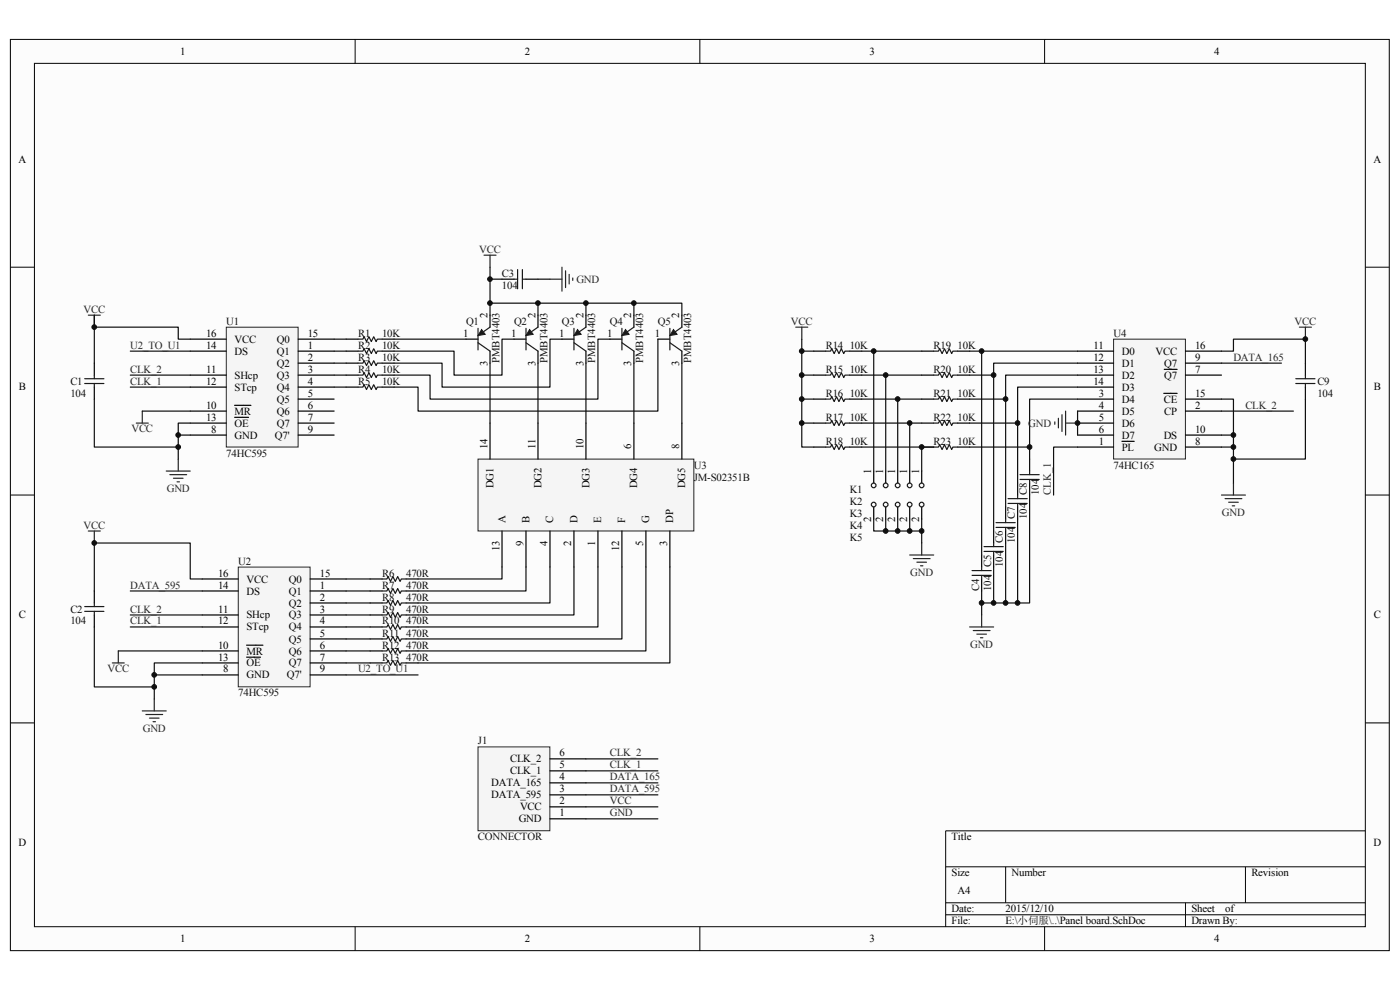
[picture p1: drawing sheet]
<svg xmlns="http://www.w3.org/2000/svg" width="297mm" height="210mm" viewBox="0 0 297 210" stroke-linecap="round" stroke-linejoin="round" font-family="sans-serif">
<path d="M2.2 8.4h292.5v193.3h-292.5z" fill="#fcfcfc"/>
<path d="M2.2 8.4h292.5v193.3h-292.5z" fill="none" stroke="#000" stroke-width=".21"/>
<path d="M7.3 13.5h282.3v183.1h-282.3z" fill="#fcfcfc"/>
<g fill="none" stroke="#000" stroke-width=".21">
<path d="M7.3 13.4h282.3v183.2h-282.3zM75.3 8.3v5.1M148.5 8.3v5.1M221.6 8.3v5.1M2.2 56.7h5.1M289.7 56.7h5M2.2 105h5.1M289.7 105h5M2.2 153.3h5.1M289.7 153.3h5M289.7 176.2h-89.1v20.4M75.3 196.6v5.1"/>
<path d="M148.5 196.6v5.1M200.6 183.9h89.1M200.6 191.5h89.1M200.6 194h89.1M213.3 183.9v7.6M221.6 196.6v5.1M251.5 191.5v5.1M264.2 183.9v7.6"/>
</g>
<path d="M236.3 72h15.2v25.4h-15.2z" fill="#f5f5f5"/>
<path d="M236.2 71.9h15.3v25.5h-15.3z" fill="none" stroke="#262626" stroke-width=".21"/>
<g fill="none" stroke="#000" stroke-width=".25">
<path d="M228.6 79.6h7.6M228.6 77h7.6M228.6 74.5h7.6M247 78.3h2.7M251.5 79.6h7.6M251.5 77h7.6M251.5 74.5h7.6M228.6 94.8h7.6M228.6 92.3h7.6M228.6 89.7h7.6M228.6 87.2h7.6M228.6 84.7h7.6"/>
<path d="M228.6 82.1h7.6M238 93.6h2.6M246.9 83.4h2.8M251.5 94.8h7.6M251.5 92.3h7.6M251.5 87.2h7.6M251.5 84.7h7.6"/>
</g>
<path d="M48 69.4h15.2v25.4h-15.2z" fill="#f5f5f5"/>
<path d="M48 69.4h15.2v25.4h-15.2z" fill="none" stroke="#262626" stroke-width=".21"/>
<g fill="none" stroke="#000" stroke-width=".25">
<path d="M40.4 71.9h7.6M40.4 74.5h7.6M40.4 79.6h7.6M63.3 71.9h7.6M63.3 74.5h7.6M63.3 77h7.6M63.3 79.6h7.6M40.4 82.1h7.6M40.4 87.2h7.6M40.4 89.7h7.6M40.4 92.3h7.6M49.8 88.5h2.9"/>
<path d="M49.8 86h3.4M63.3 82.1h7.6M63.3 84.7h7.6M63.3 87.2h7.6M63.3 89.7h7.6M63.3 92.3h7.6"/>
</g>
<path d="M50.6 120.3h15.2v25.4h-15.2z" fill="#f5f5f5"/>
<path d="M50.5 120.3h15.3v25.4h-15.3z" fill="none" stroke="#262626" stroke-width=".21"/>
<g fill="none" stroke="#000" stroke-width=".25">
<path d="M73.4 71.9h2.6M73.4 74.5h2.6M73.4 77h2.6M73.4 79.6h2.6M81.1 71.9h2.5M81.1 74.5h2.5M81.1 77h2.5M81.1 79.6h2.5M172.6 74.5h2.6M172.6 79.6h2.6M180.3 74.5h2.5M180.3 79.6h2.5"/>
<path d="M195.5 74.5h2.6M195.5 79.6h2.6M203.2 74.5h2.5M203.2 79.6h2.5M73.4 82.1h2.6M81.1 82.1h2.5M172.6 94.8h2.6M172.6 89.7h2.6M172.6 84.7h2.6M180.3 94.8h2.5M180.3 89.7h2.5M180.3 84.7h2.5"/>
<path d="M185.4 99.9v2.6M187.9 99.9v2.6M190.4 99.9v2.6M193 99.9v2.6M195.5 94.8h2.6M195.5 89.7h2.6M195.5 84.7h2.6M195.5 99.9v2.6M203.2 94.8h2.5M203.2 89.7h2.5M203.2 84.7h2.5M185.4 107.6v2.5"/>
<path d="M187.9 107.6v2.5M190.4 107.6v2.5M193 107.6v2.5M195.5 107.6v2.5M42.9 122.8h7.6M42.9 125.4h7.6M42.9 130.4h7.6M42.9 133h7.6M42.9 138.1h7.6M52.3 139.4h3M52.3 136.9h3.5M65.8 122.8h7.6"/>
<path d="M65.8 125.4h7.6M65.8 127.9h7.6M65.8 130.4h7.6M65.8 133h7.6M65.8 135.5h7.6M65.8 138.1h7.6M78.5 122.8h2.6M78.5 125.4h2.6M78.5 127.9h2.6M78.5 130.4h2.6M78.5 133h2.6M78.5 135.5h2.6"/>
<path d="M78.5 138.1h2.6M86.1 122.8h2.6M86.1 125.4h2.6M86.1 127.9h2.6M86.1 130.4h2.6M86.1 133h2.6M86.1 135.5h2.6M86.1 138.1h2.6M42.9 140.6h7.6M42.9 143.2h7.6M65.8 140.6h7.6M65.8 143.2h7.6"/>
<path d="M78.5 140.6h2.6M86.1 140.6h2.6"/>
</g>
<g fill="none" stroke="#1c1c1c" stroke-width=".25">
<path d="M76 71.9h1l.2-.5 .6 1 .5-1 .5 1 .5-1 .5 1 .2-.5h1.1M76 74.5h1l.2-.5 .6 1 .5-1 .5 1 .5-1 .5 1 .2-.5h1.1M76 77h1l.2-.5 .6 1 .5-1 .5 1 .5-1 .5 1 .2-.5h1.1M76 79.6h1l.2-.5 .6 1 .5-1 .5 1 .5-1 .5 1 .2-.5h1.1M175.2 79.6h1l.3-.5 .5 1 .5-1 .5 1 .5-1 .5 1 .2-.5h1.1M175.2 74.5h1l.3-.5 .5 1 .5-1 .5 1 .5-1 .5 1 .2-.5h1.1M198.1 79.6h1l.2-.5 .6 1 .5-1 .5 1 .5-1 .5 1 .2-.5h1.1M198.1 74.5h1l.2-.5 .6 1 .5-1 .5 1 .5-1 .5 1 .2-.5h1.1M76 82.1h1l.2-.5 .6 1 .5-1 .5 1 .5-1 .5 1 .2-.5h1.1M175.2 94.8h1l.3-.5 .5 1 .5-1 .5 1 .5-1 .5 1 .2-.5h1.1M175.2 89.7h1l.3-.5 .5 1.1 .5-1.1 .5 1.1 .5-1.1 .5 1.1 .2-.6h1.1M175.2 84.7h1l.3-.5 .5 1 .5-1 .5 1 .5-1 .5 1 .2-.5h1.1"/>
<path d="M198.1 94.8h1l.2-.5 .6 1 .5-1 .5 1 .5-1 .5 1 .2-.5h1.1M198.1 89.7h1l.2-.5 .6 1.1 .5-1.1 .5 1.1 .5-1.1 .5 1.1 .2-.6h1.1M198.1 84.7h1l.2-.5 .6 1 .5-1 .5 1 .5-1 .5 1 .2-.5h1.1M81.1 122.8h1l.2-.5 .5 1 .5-1 .6 1 .5-1 .5 1 .2-.5h1M81.1 125.4h1l.2-.5 .5 1 .5-1 .6 1 .5-1 .5 1 .2-.5h1M81.1 127.9h1l.2-.5 .5 1 .5-1 .6 1 .5-1 .5 1 .2-.5h1M81.1 130.4h1l.2-.5 .5 1.1 .5-1.1 .6 1.1 .5-1.1 .5 1.1 .2-.6h1M81.1 133h1l.2-.5 .5 1 .5-1 .6 1 .5-1 .5 1 .2-.5h1M81.1 135.5h1l.2-.5 .5 1 .5-1 .6 1 .5-1 .5 1 .2-.5h1M81.1 138.1h1l.2-.5 .5 1 .5-1 .6 1 .5-1 .5 1 .2-.5h1M81.1 140.6h1l.2-.5 .5 1 .5-1 .6 1 .5-1 .5 1 .2-.5h1"/>
<circle cx="185.3" cy="103" r=".5"/>
<circle cx="185.3" cy="107" r=".5"/>
<circle cx="187.9" cy="103" r=".5"/>
<circle cx="187.9" cy="107" r=".5"/>
<circle cx="190.4" cy="103" r=".5"/>
<circle cx="190.4" cy="107" r=".5"/>
<circle cx="193" cy="107" r=".5"/>
<circle cx="193" cy="103" r=".5"/>
<circle cx="195.5" cy="107" r=".5"/>
<circle cx="195.5" cy="103" r=".5"/>
</g>
<g fill="none" stroke="#262626" stroke-width=".25">
<path d="M102.7 54.1h2.5M104 54.1v2.6M18.7 66.9h2.6M20 66.9v2.5M168.8 69.4h2.6M170.1 69.4v2.5M275.7 69.4h2.5M276.9 69.4v2.5M35.3 99.9h5.1M37.8 97.4v2.5M18.7 112.6h2.6M20 112.6v2.6"/>
<path d="M36 100.7h3.6M36.8 101.4h2M37.6 102.2h.5M193 117.7h5.1M193.8 118.5h3.5M194.5 119.3h2M195.5 115.2v2.5M259.1 105h5.1M259.9 105.8h3.6M260.7 106.5h2M261.4 107.3h.5M261.7 102.5v2.5"/>
<path d="M195.3 120h.5M30.2 150.8h5.1M30.9 151.6h3.6M31.7 152.3h2M32.5 153.1h.5M32.7 148.3v2.5"/>
</g>
<g fill="none" stroke="#0e0e0e" stroke-width=".25">
<path d="M70.9 71.9h2.5M70.9 74.5h2.5M70.9 77h2.5M70.9 79.6h2.5M83.6 71.9h15.3M170.1 71.9v2.6M172.6 79.6h-2.5v5.1M172.6 74.5h-2.5v5.1M182.8 74.5h2.6v25.4M182.8 79.6h12.7M185.4 74.5h10.1M187.9 79.6v20.3"/>
<path d="M205.7 74.5h22.9M228.6 77h-17.8v2.6h-5.1M228.6 79.6h-15.3v5.1h-7.6M40.4 92.3h-2.6v5.1M70.9 82.1h2.5M172.6 89.7h-2.5v5.1h2.5M172.6 84.7h-2.5v5M182.8 84.7h12.7M182.8 89.7h12.7M182.8 94.8h15.3M190.4 84.7v15.2M193 89.7v10.2"/>
<path d="M195.5 94.8v5.1M228.6 82.1h-12.7v7.6h-10.2M228.6 84.7h-10.2v10.1h-12.7M259.1 94.8h2.6v7.7M259.1 92.3h2.6v2.5M185.4 110.1v2.5h10.1M187.9 110.1v2.5M190.4 110.1v2.5M193 110.1v2.5M195.5 110.1v5.1M73.4 122.8h5.1M73.4 125.4h5.1"/>
<path d="M73.4 127.9h5.1M73.4 130.4h5.1M73.4 133h5.1M73.4 138.1h5.1M73.4 135.5h5.1M106.5 120.3v2.5h-17.8M111.6 120.3v5.1h-22.9M42.9 143.2h-10.2v5.1M73.4 140.6h5.1"/>
</g>
<path d="M101.4 158.5h15.2v17.7h-15.2z" fill="#f5f5f5"/>
<path d="M101.4 158.4h15.2v17.8h-15.2z" fill="none" stroke="#262626" stroke-width=".21"/>
<g fill="none" stroke="#000" stroke-width=".25">
<path d="M20 77v2.6M276.9 77v2.6M20 82.1v2.6M218.4 97.4v2.5M276.9 82.1v2.6M208.2 117.7v2.6M210.8 112.6v2.6M210.8 117.7v2.6M213.3 107.6v2.5M213.3 112.6v2.6M215.9 102.5v2.5M215.9 107.6v2.5"/>
<path d="M218.4 102.5v2.5M20 125.4v2.5M20 130.4v2.6M208.2 122.8v2.6M116.7 161h7.6M116.7 163.5h7.6M116.7 166.1h7.6M116.7 168.6h7.6M116.7 171.1h7.6M116.7 173.7h7.6"/>
</g>
<g fill="none" stroke="#0e0e0e" stroke-width=".25">
<path d="M20 69.4h17.8v2.5h2.6M20 66.9v10.1M27.6 74.5h12.8M27.6 79.6h12.8M208.2 74.5v43.2M210.8 79.6v33M259.1 74.5h2.6v-2.6h15.2v5.1M259.1 77h12.7M20 84.7v10.1h17.8M27.6 82.1h12.8M30.2 87.2h10.2M40.4 89.7h-2.6v2.6"/>
<path d="M213.3 84.7v22.9M215.9 89.7v12.8M218.4 94.8v2.6M228.6 94.8h-5.1v10.2M259.1 84.7h2.6v7.6M259.1 87.2h15.3M276.9 84.7v12.7h-15.2M213.3 115.2v12.7M215.9 110.1v17.8M218.4 105v22.9h-10.2M20 133v12.7h12.7M25.1 138.1h17.8"/>
<path d="M27.6 125.4h15.3M27.6 130.4h15.3M27.6 133h15.3M42.9 122.8h-2.5v-7.6h-20.4v10.2M208.2 125.4v5M210.8 120.3v7.6M42.9 140.6h-10.2v2.6M73.4 143.2h15.3M124.3 161h15.3M124.3 163.5h15.3M124.3 166.1h15.3M124.3 168.6h15.3"/>
<path d="M124.3 171.1h15.3M124.3 173.7h15.3"/>
</g>
<path d="M28.9 89.7h2.6M30.2 87.2v2.5M25.1 138.1v2.5M205.7 133h5.1M206.5 133.8h3.5M207.2 134.5h2.1M208 135.3h.5M208.2 130.4v2.6M23.8 140.6h2.6" fill="none" stroke="#262626" stroke-width=".25"/>
<g fill="none" stroke="#1c1c1c" stroke-width=".25">
<path d="M20 79.6v.7M276.9 79.6v.7M18 80.3h4M18 81.4h4M20 81.4v.7M218.4 99.9v.8M274.9 80.3h4.1M274.9 81.4h4.1M276.9 81.4v.7M208.8 115.9h4M208.8 117h4M210.8 115.2v.7"/>
<path d="M210.8 117v.7M211.3 110.9h4.1M211.3 111.9h4.1M213.3 110.1v.8M213.3 111.9v.7M213.8 105.8h4.1M213.8 106.8h4.1M215.9 105v.8M215.9 106.8v.8M216.4 100.7h4.1M216.4 101.7h4.1M218.4 101.7v.8"/>
<path d="M18 128.7h4M18 129.7h4M20 127.9v.8M20 129.7v.7M206.2 121h4.1M206.2 122.1h4.1M208.2 120.3v.7M208.2 122.1v.7"/>
</g>
<path d="M101.4 97.4h45.8v15.2h-45.8z" fill="#f5f5f5"/>
<path d="M101.4 97.4h45.8v15.2h-45.8z" fill="none" stroke="#262626" stroke-width=".21"/>
<g fill="none" stroke="#000" stroke-width=".25">
<path d="M106.5 59.2h2.5M111.6 59.2h2.5M98.9 71.9h2.5M104 66.9v2.5M104 74.5v2.5M109 71.9h2.6M114.1 66.9v2.5M114.1 74.5v2.5M119.2 71.9h2.6M124.3 66.9v2.5M124.3 74.5v2.5M129.4 71.9h2.5"/>
<path d="M134.5 66.9v2.5M134.5 74.5v2.5M139.6 71.9h2.5M144.7 66.9v2.5M144.7 74.5v2.5M104 89.7v7.7M114.1 89.7v7.7M124.3 89.7v7.7M134.5 89.7v7.7M144.7 89.7v7.7M106.5 112.6v7.7M111.6 112.6v7.7"/>
<path d="M116.7 112.6v7.7M121.8 112.6v7.7M126.8 112.6v7.7M131.9 112.6v7.7M137 112.6v7.7M142.1 112.6v7.7"/>
</g>
<g fill="none" stroke="#0e0e0e" stroke-width=".25">
<path d="M104 56.7v10.2M104 59.2h2.5M114.1 59.2h2.6M104 64.3h20.3v2.6M104 77v12.7M109 71.9h-2.5v7.7h-10.2v-5.1h-12.7M114.1 64.3v2.6M114.1 77v12.7M119.2 71.9h-2.5v10.2h-22.9v-5.1h-10.2M124.3 64.3h10.2v2.6M124.3 77v12.7M129.4 71.9h-2.6v12.8h-35.6v-5.1h-7.6"/>
<path d="M134.5 64.3h10.2v2.6M134.5 77v12.7M139.6 71.9v15.3h-50.9v-5.1h-5.1M144.7 77v12.7M228.6 87.2v5.1M116.7 120.3v7.6h-28M121.8 120.3v10.1h-33.1M126.8 120.3v12.7h-38.1M131.9 120.3v15.2h-43.2M137 120.3v17.8h-48.3M142.1 120.3v20.3h-53.4"/>
</g>
<g fill="none" stroke="#1c1c1c" stroke-width=".25">
<path d="M109 59.2h.8M109.8 57.2v4.1M110.8 57.2v4.1M110.8 59.2h.8M101.4 72.7l2.6 1.8M101.4 69.7v4.5M104 69.4l-2.6 1.8M111.6 72.7l2.5 1.8M111.6 69.7v4.5M114.1 69.4l-2.5 1.8M121.8 72.7l2.5 1.8M121.8 69.7v4.5"/>
<path d="M124.3 69.4l-2.5 1.8M131.9 72.7l2.6 1.8M131.9 69.7v4.5M134.5 69.4l-2.6 1.8M142.1 72.7l2.6 1.8M142.1 69.7v4.5M144.7 69.4l-2.6 1.8"/>
</g>
<path d="M116.7 59.2h2.5M119.2 56.7v5.1M120 57.4v3.6M120.7 58.2v2M121.5 59v.5M223.8 89.5v.5M224.5 88.7v2.1M225.3 88v3.5M226.1 87.2v5.1M226.1 89.7h2.5" fill="none" stroke="#262626" stroke-width=".25"/>
<g fill="#1c1c1c" stroke="#1c1c1c" stroke-width=".21">
<path d="M102.2 69.9l.7 1-1.5 .3z"/>
<path d="M112.3 69.9l.8 1-1.5 .3z"/>
<path d="M122.5 69.9l.8 1-1.5 .3z"/>
<path d="M132.7 69.9l.8 1-1.6 .3z"/>
<path d="M142.9 69.9l.7 1-1.5 .3z"/>
</g>
<g fill="#0e0e0e" stroke="#0e0e0e" stroke-width=".21">
<circle cx="20" cy="115.2" r=".5"/>
<circle cx="20" cy="69.4" r=".5"/>
<circle cx="32.7" cy="145.7" r=".5"/>
<circle cx="32.7" cy="143.2" r=".5"/>
<circle cx="37.8" cy="94.8" r=".5"/>
<circle cx="37.8" cy="92.3" r=".5"/>
<circle cx="103.9" cy="64.3" r=".5"/>
<circle cx="103.9" cy="59.2" r=".5"/>
<circle cx="114.1" cy="64.3" r=".5"/>
<circle cx="124.3" cy="64.3" r=".5"/>
<circle cx="134.5" cy="64.3" r=".5"/>
<circle cx="170.1" cy="89.7" r=".5"/>
<circle cx="170.1" cy="84.6" r=".5"/>
<circle cx="170.1" cy="79.6" r=".5"/>
<circle cx="170.1" cy="74.5" r=".5"/>
<circle cx="185.3" cy="74.5" r=".5"/>
<circle cx="187.9" cy="112.6" r=".5"/>
<circle cx="187.9" cy="79.6" r=".5"/>
<circle cx="190.4" cy="112.6" r=".5"/>
<circle cx="190.4" cy="84.6" r=".5"/>
<circle cx="193" cy="112.6" r=".5"/>
<circle cx="193" cy="89.7" r=".5"/>
<circle cx="195.5" cy="112.6" r=".5"/>
<circle cx="195.5" cy="94.8" r=".5"/>
<circle cx="208.2" cy="127.9" r=".5"/>
<circle cx="208.2" cy="74.5" r=".5"/>
<circle cx="210.8" cy="127.9" r=".5"/>
<circle cx="210.8" cy="79.6" r=".5"/>
<circle cx="213.3" cy="127.9" r=".5"/>
<circle cx="213.3" cy="84.6" r=".5"/>
<circle cx="215.9" cy="127.9" r=".5"/>
<circle cx="215.9" cy="89.7" r=".5"/>
<circle cx="218.4" cy="94.8" r=".5"/>
<circle cx="228.6" cy="89.7" r=".5"/>
<circle cx="261.7" cy="97.4" r=".5"/>
<circle cx="261.7" cy="94.8" r=".5"/>
<circle cx="261.7" cy="92.3" r=".5"/>
<circle cx="276.9" cy="71.9" r=".5"/>
</g>
<g font-size="2.3">
<text x="38.2" y="11.6">1</text>
<text x="111.4" y="11.6">2</text>
<text x="184.5" y="11.6">3</text>
<text x="257.6" y="11.6">4</text>
<text x="4" y="34.5">A</text>
<text x="291.4" y="34.5">A</text>
<text x="43.7" y="71.4">16</text>
<text x="65.3" y="71.4">15</text>
<text x="98.2" y="71.4">1</text>
<text x="103.4" y="67.4" transform="rotate(-90 103.4 67.4)">2</text>
<text x="108.4" y="71.4">1</text>
<text x="113.6" y="67.4" transform="rotate(-90 113.6 67.4)">2</text>
<text x="118.6" y="71.4">1</text>
<text x="123.8" y="67.4" transform="rotate(-90 123.8 67.4)">2</text>
<text x="128.8" y="71.4">1</text>
<text x="133.9" y="67.4" transform="rotate(-90 133.9 67.4)">2</text>
<text x="139" y="71.4">1</text>
<text x="144.1" y="67.4" transform="rotate(-90 144.1 67.4)">2</text>
<text x="43.7" y="74">14</text>
<text x="49.8" y="75.2">DS</text>
<text x="49.8" y="72.7">VCC</text>
<text x="58.8" y="72.7">Q0</text>
<text x="58.8" y="75.2">Q1</text>
<text x="58.8" y="77.8">Q2</text>
<text x="65.3" y="74">1</text>
<text x="65.3" y="76.5">2</text>
<text x="103.4" y="77.7" transform="rotate(-90 103.4 77.7)">3</text>
<text x="113.6" y="77.7" transform="rotate(-90 113.6 77.7)">3</text>
<text x="123.8" y="77.7" transform="rotate(-90 123.8 77.7)">3</text>
<text x="133.9" y="77.7" transform="rotate(-90 133.9 77.7)">3</text>
<text x="144.1" y="77.7" transform="rotate(-90 144.1 77.7)">3</text>
<text x="232" y="76.5">12</text>
<text x="232" y="74">11</text>
<text x="238" y="77.8">D1</text>
<text x="238" y="75.2">D0</text>
<text x="245.1" y="75.2">VCC</text>
<text x="247" y="77.8">Q7</text>
<text x="253.5" y="76.5">9</text>
<text x="253.5" y="74">16</text>
<text x="4" y="82.8">B</text>
<text x="43.7" y="79.1">11</text>
<text x="43.7" y="81.6">12</text>
<text x="49.8" y="80.3">SHcp</text>
<text x="49.8" y="82.9">STcp</text>
<text x="58.8" y="80.3">Q3</text>
<text x="58.8" y="82.9">Q4</text>
<text x="65.3" y="79.1">3</text>
<text x="65.3" y="81.6">4</text>
<text x="232" y="81.6">14</text>
<text x="232" y="79.1">13</text>
<text x="238" y="82.9">D3</text>
<text x="238" y="80.3">D2</text>
<text x="247" y="80.3">Q7</text>
<text x="253.5" y="79.1">7</text>
<text x="291.4" y="82.8">B</text>
<text x="43.7" y="89.2">13</text>
<text x="43.7" y="86.7">10</text>
<text x="49.8" y="88">MR</text>
<text x="58.8" y="85.4">Q5</text>
<text x="58.8" y="88">Q6</text>
<text x="65.3" y="84.1">5</text>
<text x="65.3" y="86.7">6</text>
<text x="65.3" y="89.2">7</text>
<text x="233.1" y="89.2">5</text>
<text x="233.1" y="86.7">4</text>
<text x="233.1" y="84.1">3</text>
<text x="238" y="88">D5</text>
<text x="238" y="85.4">D4</text>
<text x="246.9" y="85.4">CE</text>
<text x="247" y="88">CP</text>
<text x="253.5" y="86.7">2</text>
<text x="253.5" y="84.1">15</text>
<text x="44.8" y="91.8">8</text>
<text x="49.8" y="90.5">OE</text>
<text x="49.8" y="93.1">GND</text>
<text x="58.3" y="93.1">Q7'</text>
<text x="58.8" y="90.5">Q7</text>
<text x="65.3" y="91.8">9</text>
<text x="103.4" y="95.3" transform="rotate(-90 103.4 95.3)">14</text>
<text x="113.6" y="95.3" transform="rotate(-90 113.6 95.3)">11</text>
<text x="123.8" y="95.3" transform="rotate(-90 123.8 95.3)">10</text>
<text x="133.9" y="95.3" transform="rotate(-90 133.9 95.3)">6</text>
<text x="144.1" y="95.3" transform="rotate(-90 144.1 95.3)">8</text>
<text x="233.1" y="94.3">1</text>
<text x="233.1" y="91.8">6</text>
<text x="238" y="95.6">PL</text>
<text x="238" y="93.1">D7</text>
<text x="238" y="90.5">D6</text>
<text x="244.9" y="95.6">GND</text>
<text x="246.9" y="93.1">DS</text>
<text x="253.5" y="91.8">10</text>
<text x="253.5" y="94.3">8</text>
<text x="184.8" y="100.4" transform="rotate(-90 184.8 100.4)">1</text>
<text x="187.3" y="100.4" transform="rotate(-90 187.3 100.4)">1</text>
<text x="189.9" y="100.4" transform="rotate(-90 189.9 100.4)">1</text>
<text x="192.4" y="100.4" transform="rotate(-90 192.4 100.4)">1</text>
<text x="195" y="100.4" transform="rotate(-90 195 100.4)">1</text>
<text x="104.7" y="103.6" transform="rotate(-90 104.7 103.6)">DG1</text>
<text x="114.8" y="103.6" transform="rotate(-90 114.8 103.6)">DG2</text>
<text x="125" y="103.6" transform="rotate(-90 125 103.6)">DG3</text>
<text x="135.2" y="103.6" transform="rotate(-90 135.2 103.6)">DG4</text>
<text x="145.4" y="103.6" transform="rotate(-90 145.4 103.6)">DG5</text>
<text x="107.2" y="110.9" transform="rotate(-90 107.2 110.9)">A</text>
<text x="112.3" y="110.9" transform="rotate(-90 112.3 110.9)">B</text>
<text x="117.4" y="110.9" transform="rotate(-90 117.4 110.9)">C</text>
<text x="122.5" y="110.9" transform="rotate(-90 122.5 110.9)">D</text>
<text x="127.6" y="110.9" transform="rotate(-90 127.6 110.9)">E</text>
<text x="132.6" y="110.9" transform="rotate(-90 132.6 110.9)">F</text>
<text x="137.7" y="110.9" transform="rotate(-90 137.7 110.9)">G</text>
<text x="142.8" y="110.9" transform="rotate(-90 142.8 110.9)">DP</text>
<text x="184.8" y="110.8" transform="rotate(-90 184.8 110.8)">2</text>
<text x="187.3" y="110.8" transform="rotate(-90 187.3 110.8)">2</text>
<text x="189.9" y="110.8" transform="rotate(-90 189.9 110.8)">2</text>
<text x="192.4" y="110.8" transform="rotate(-90 192.4 110.8)">2</text>
<text x="195" y="110.8" transform="rotate(-90 195 110.8)">2</text>
<text x="105.9" y="117" transform="rotate(-90 105.9 117)">13</text>
<text x="111" y="115.8" transform="rotate(-90 111 115.8)">9</text>
<text x="116.1" y="115.8" transform="rotate(-90 116.1 115.8)">4</text>
<text x="121.2" y="115.8" transform="rotate(-90 121.2 115.8)">2</text>
<text x="126.3" y="115.8" transform="rotate(-90 126.3 115.8)">1</text>
<text x="131.4" y="117" transform="rotate(-90 131.4 117)">12</text>
<text x="136.5" y="115.8" transform="rotate(-90 136.5 115.8)">5</text>
<text x="141.6" y="115.8" transform="rotate(-90 141.6 115.8)">3</text>
<text x="46.3" y="124.8">14</text>
<text x="46.3" y="122.3">16</text>
<text x="52.3" y="123.6">VCC</text>
<text x="61.3" y="123.6">Q0</text>
<text x="67.8" y="122.3">15</text>
<text x="67.8" y="124.8">1</text>
<text x="4" y="131.2">C</text>
<text x="46.3" y="129.9">11</text>
<text x="52.3" y="126.1">DS</text>
<text x="52.3" y="131.2">SHcp</text>
<text x="61.3" y="126.1">Q1</text>
<text x="61.3" y="128.7">Q2</text>
<text x="61.3" y="131.2">Q3</text>
<text x="67.8" y="127.4">2</text>
<text x="67.8" y="129.9">3</text>
<text x="291.4" y="131.2">C</text>
<text x="46.3" y="132.5">12</text>
<text x="46.3" y="137.6">10</text>
<text x="52.3" y="133.7">STcp</text>
<text x="61.3" y="133.7">Q4</text>
<text x="61.3" y="136.3">Q5</text>
<text x="67.8" y="132.5">4</text>
<text x="67.8" y="135">5</text>
<text x="67.8" y="137.6">6</text>
<text x="46.3" y="140.1">13</text>
<text x="47.4" y="142.6">8</text>
<text x="52.3" y="141.4">OE</text>
<text x="52.3" y="138.8">MR</text>
<text x="52.3" y="143.9">GND</text>
<text x="60.9" y="143.9">Q7'</text>
<text x="61.3" y="138.8">Q6</text>
<text x="61.3" y="141.4">Q7</text>
<text x="67.8" y="140.1">7</text>
<text x="67.8" y="142.6">9</text>
<text x="108.2" y="161.7">CLK_2</text>
<text x="118.7" y="160.4">6</text>
<text x="104.2" y="166.8">DATA_165</text>
<text x="108.2" y="164.3">CLK_1</text>
<text x="118.7" y="163">5</text>
<text x="118.7" y="165.5">4</text>
<text x="104.2" y="169.4">DATA_595</text>
<text x="110.3" y="171.9">VCC</text>
<text x="118.7" y="168.1">3</text>
<text x="118.7" y="170.6">2</text>
<text x="118.7" y="173.2">1</text>
<text x="4" y="179.5">D</text>
<text x="110.1" y="174.4">GND</text>
<text x="201.9" y="178.2">Title</text>
<text x="291.4" y="179.5">D</text>
<text x="201.9" y="185.8">Size</text>
<text x="214.6" y="185.8">Number</text>
<text x="265.5" y="185.8">Revision</text>
<text x="203.1" y="189.7">A4</text>
<text x="201.9" y="193.5">Date:</text>
<text x="201.9" y="196">File:</text>
<text x="213.3" y="193.5">2015/12/10</text>
<text x="213.3" y="196">E:\小伺服\..\Panel board.SchDoc</text>
<text x="252.8" y="193.5">Sheet</text>
<text x="252.8" y="196">Drawn By:</text>
<text x="259.9" y="193.5">of</text>
<text x="38.2" y="199.9">1</text>
<text x="111.4" y="199.9">2</text>
<text x="184.5" y="199.9">3</text>
<text x="257.6" y="199.9">4</text>
</g>
<g font-size="2.3" fill="#262626">
<text x="101.7" y="53.6">VCC</text>
<text x="122.3" y="60">GND</text>
<text x="17.7" y="66.3">VCC</text>
<text x="167.8" y="68.9">VCC</text>
<text x="274.6" y="68.9">VCC</text>
<text x="27.6" y="74">U2_TO_U1</text>
<text x="261.6" y="76.5">DATA_165</text>
<text x="27.6" y="79.1">CLK_2</text>
<text x="27.6" y="81.6">CLK_1</text>
<text x="264.2" y="86.7">CLK_2</text>
<text x="27.9" y="91.7">VCC</text>
<text x="218.2" y="90.5">GND</text>
<text x="35.4" y="104.4">GND</text>
<text x="223" y="105" transform="rotate(-90 223 105)">CLK_1</text>
<text x="17.7" y="112.1">VCC</text>
<text x="259.2" y="109.5">GND</text>
<text x="27.6" y="124.8">DATA_595</text>
<text x="193.1" y="122.2">GND</text>
<text x="27.6" y="129.9">CLK_2</text>
<text x="27.6" y="132.5">CLK_1</text>
<text x="205.8" y="137.5">GND</text>
<text x="22.8" y="142.6">VCC</text>
<text x="76" y="142.6">U2_TO_U1</text>
<text x="30.3" y="155.3">GND</text>
<text x="129.4" y="160.4">CLK_2</text>
<text x="129.4" y="163">CLK_1</text>
<text x="129.4" y="165.5">DATA_165</text>
<text x="129.4" y="168.1">DATA_595</text>
<text x="129.4" y="170.6">VCC</text>
<text x="129.4" y="173.2">GND</text>
</g>
<g font-size="2.3" fill="#0e0e0e">
<text x="106.5" y="58.7">C3</text>
<text x="106.5" y="61.2">104</text>
<text x="48" y="68.9">U1</text>
<text x="76" y="71.4">R1</text>
<text x="81.1" y="71.4">10K</text>
<text x="98.9" y="68.9">Q1</text>
<text x="109" y="68.9">Q2</text>
<text x="119.2" y="68.9">Q3</text>
<text x="129.4" y="68.9">Q4</text>
<text x="139.6" y="68.9">Q5</text>
<text x="236.2" y="71.4">U4</text>
<text x="76" y="74">R2</text>
<text x="76" y="76.5">R3</text>
<text x="81.1" y="74">10K</text>
<text x="81.1" y="76.5">10K</text>
<text x="105.9" y="77" transform="rotate(-90 105.9 77)">PMBT4403</text>
<text x="116.1" y="77" transform="rotate(-90 116.1 77)">PMBT4403</text>
<text x="126.3" y="77" transform="rotate(-90 126.3 77)">PMBT4403</text>
<text x="136.5" y="77" transform="rotate(-90 136.5 77)">PMBT4403</text>
<text x="146.6" y="77" transform="rotate(-90 146.6 77)">PMBT4403</text>
<text x="175.2" y="74">R14</text>
<text x="180.3" y="74">10K</text>
<text x="198.1" y="74">R19</text>
<text x="203.1" y="74">10K</text>
<text x="14.9" y="81.6">C1</text>
<text x="76" y="79.1">R4</text>
<text x="76" y="81.6">R5</text>
<text x="81.1" y="79.1">10K</text>
<text x="81.1" y="81.6">10K</text>
<text x="175.2" y="79.1">R15</text>
<text x="180.3" y="79.1">10K</text>
<text x="198.1" y="79.1">R20</text>
<text x="203.1" y="79.1">10K</text>
<text x="279.5" y="81.6">C9</text>
<text x="14.9" y="84.1">104</text>
<text x="175.2" y="89.2">R17</text>
<text x="175.2" y="84.1">R16</text>
<text x="180.3" y="89.2">10K</text>
<text x="180.3" y="84.1">10K</text>
<text x="198.1" y="89.2">R22</text>
<text x="198.1" y="84.1">R21</text>
<text x="203.1" y="89.2">10K</text>
<text x="203.1" y="84.1">10K</text>
<text x="279.5" y="84.1">104</text>
<text x="175.2" y="94.3">R18</text>
<text x="180.3" y="94.3">10K</text>
<text x="198.1" y="94.3">R23</text>
<text x="203.1" y="94.3">10K</text>
<text x="48" y="96.9">74HC595</text>
<text x="147.2" y="99.4">U3</text>
<text x="147.2" y="101.9">JM-S02351B</text>
<text x="236.2" y="99.4">74HC165</text>
<text x="180.3" y="104.5">K1</text>
<text x="180.3" y="107">K2</text>
<text x="217.9" y="105" transform="rotate(-90 217.9 105)">C8</text>
<text x="220.4" y="105" transform="rotate(-90 220.4 105)">104</text>
<text x="180.3" y="109.6">K3</text>
<text x="180.3" y="112.1">K4</text>
<text x="215.3" y="110.1" transform="rotate(-90 215.3 110.1)">C7</text>
<text x="217.9" y="110.1" transform="rotate(-90 217.9 110.1)">104</text>
<text x="50.5" y="119.7">U2</text>
<text x="180.3" y="114.7">K5</text>
<text x="212.8" y="115.2" transform="rotate(-90 212.8 115.2)">C6</text>
<text x="215.3" y="115.2" transform="rotate(-90 215.3 115.2)">104</text>
<text x="81.1" y="122.3">R6</text>
<text x="81.1" y="124.8">R7</text>
<text x="86.1" y="122.3">470R</text>
<text x="86.1" y="124.8">470R</text>
<text x="207.7" y="125.4" transform="rotate(-90 207.7 125.4)">C4</text>
<text x="210.2" y="125.4" transform="rotate(-90 210.2 125.4)">104</text>
<text x="210.2" y="120.3" transform="rotate(-90 210.2 120.3)">C5</text>
<text x="212.8" y="120.3" transform="rotate(-90 212.8 120.3)">104</text>
<text x="14.9" y="129.9">C2</text>
<text x="81.1" y="127.4">R8</text>
<text x="81.1" y="129.9">R9</text>
<text x="86.1" y="127.4">470R</text>
<text x="86.1" y="129.9">470R</text>
<text x="14.9" y="132.5">104</text>
<text x="81.1" y="132.5">R10</text>
<text x="81.1" y="135">R11</text>
<text x="81.1" y="137.6">R12</text>
<text x="86.1" y="132.5">470R</text>
<text x="86.1" y="135">470R</text>
<text x="86.1" y="137.6">470R</text>
<text x="81.1" y="140.1">R13</text>
<text x="86.1" y="140.1">470R</text>
<text x="50.5" y="147.7">74HC595</text>
<text x="101.4" y="157.9">J1</text>
<text x="101.4" y="178.3">CONNECTOR</text>
</g>
</svg>
